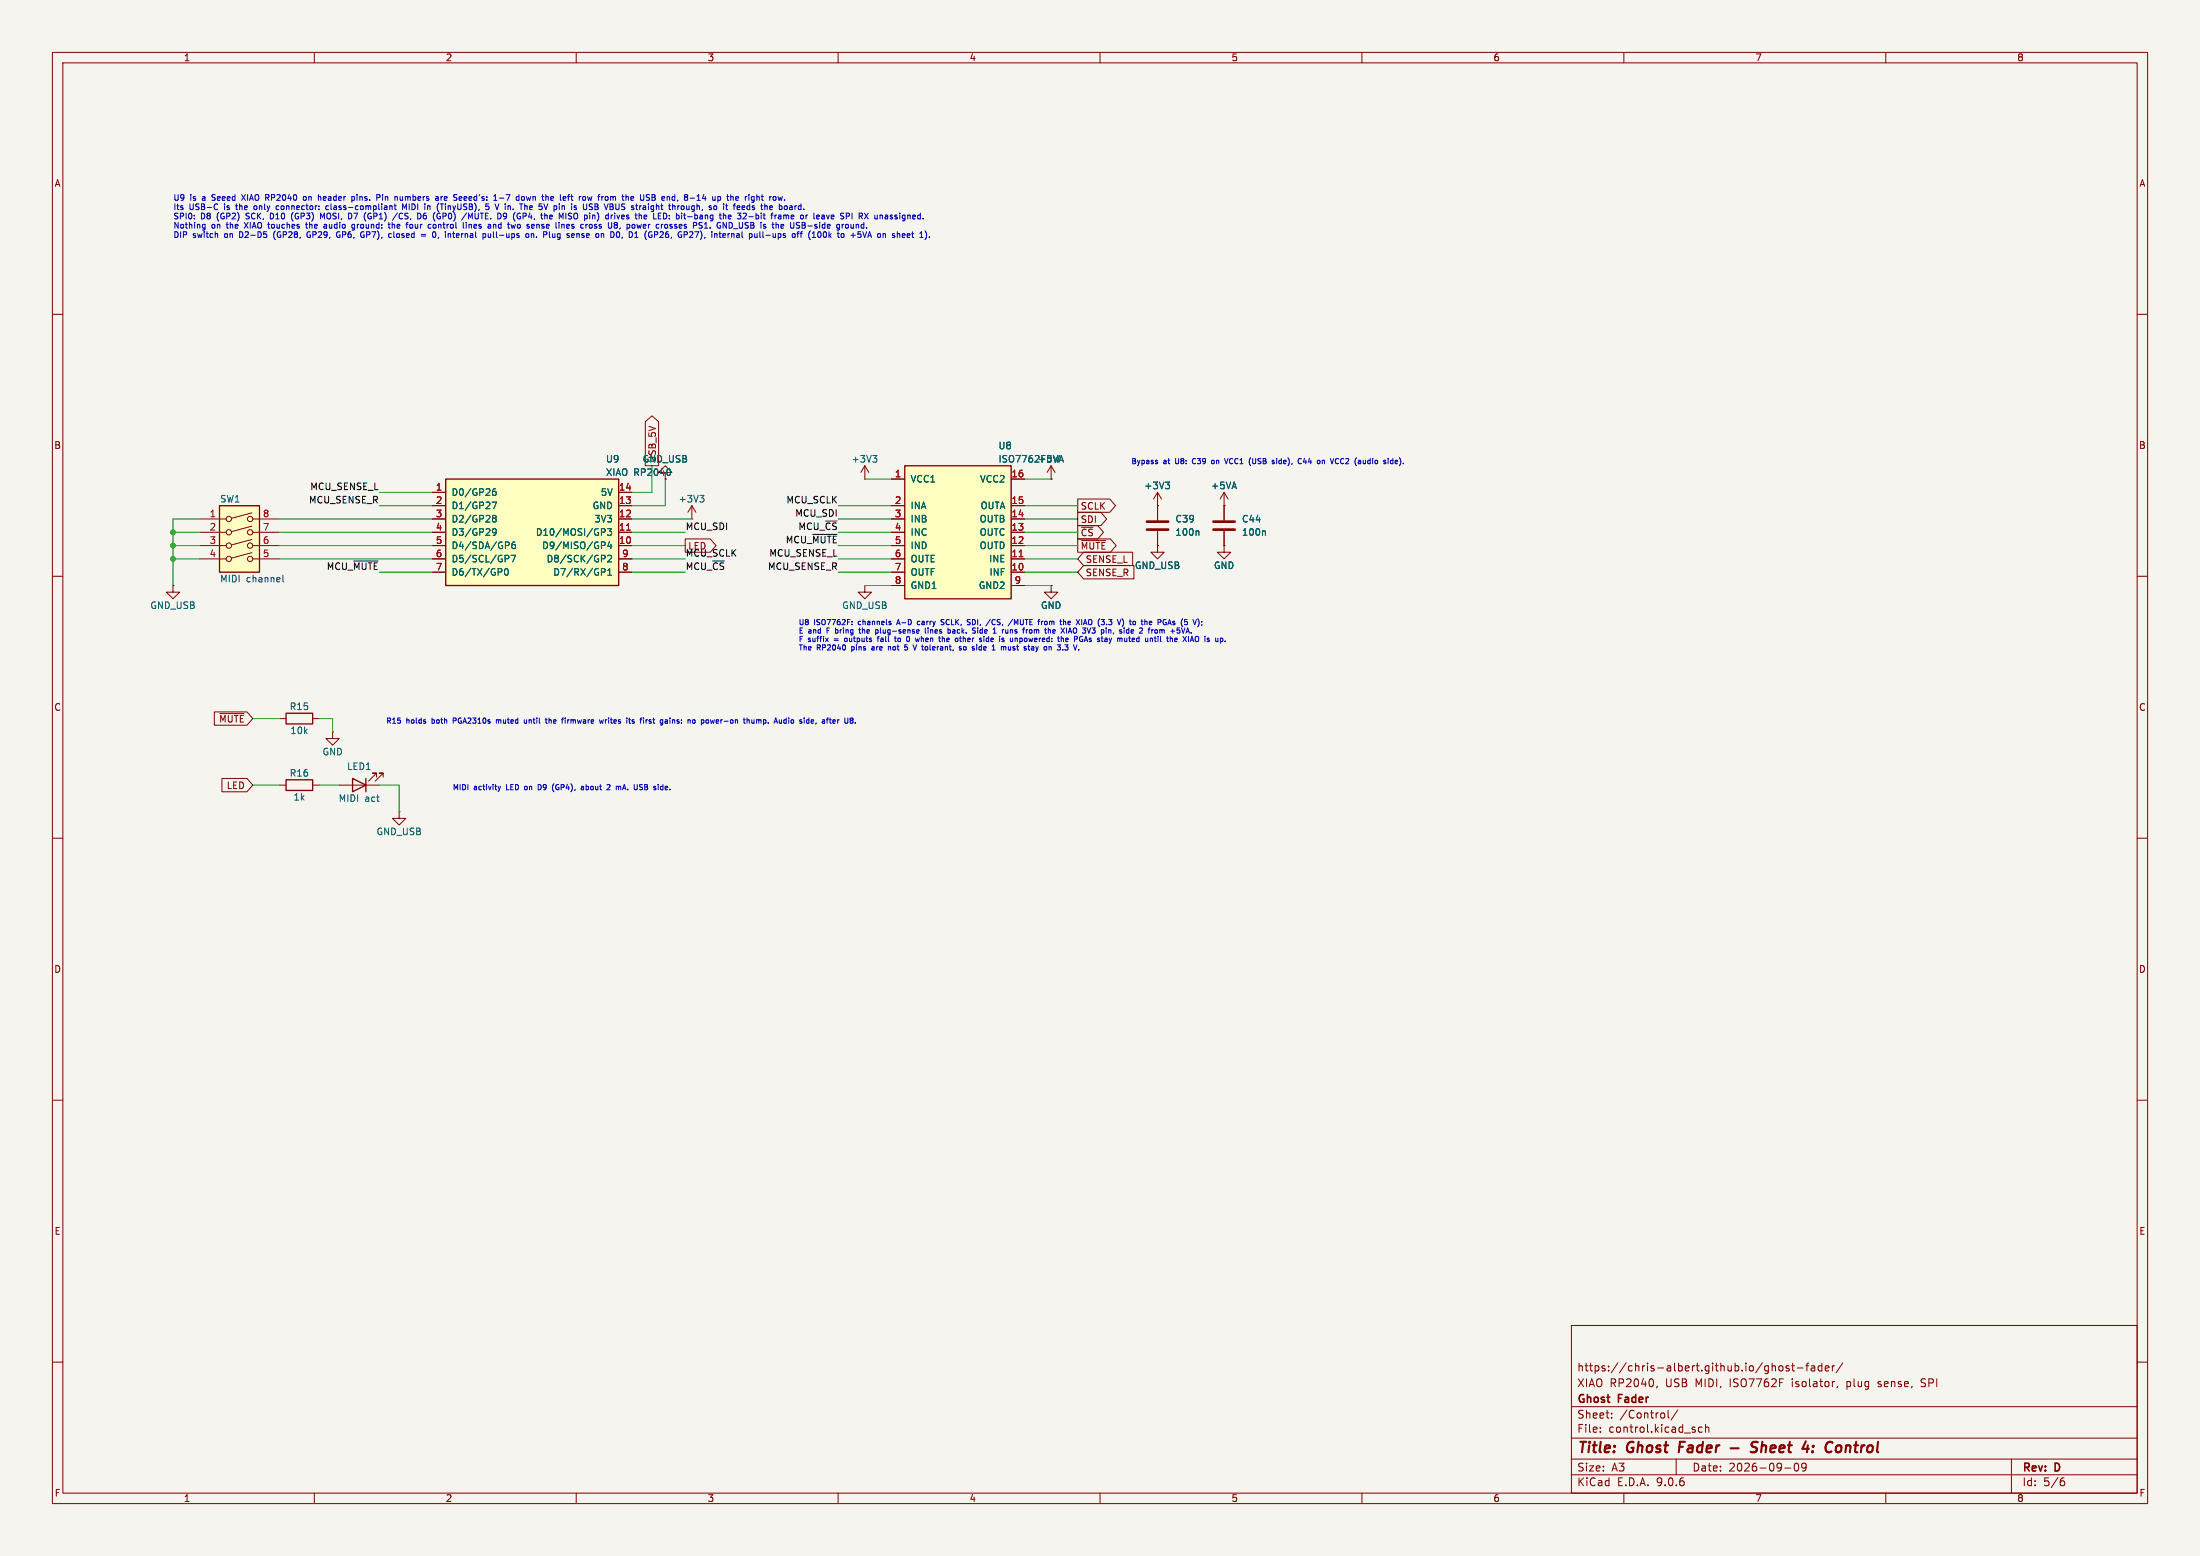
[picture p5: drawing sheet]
<svg xmlns="http://www.w3.org/2000/svg" width="420mm" height="297mm" viewBox="0 0 420 297" stroke-linecap="round" stroke-linejoin="round" font-family="sans-serif">
<path d="M0 0h420v297h-420z" fill="#f5f4ef" stroke="#f5f4ef" stroke-width=".19"/>
<g fill="none" stroke="#840000" stroke-width=".19">
<path d="M10 10h400v277h-400zM12 12h396v273h-396zM60 10v2M110 10v2M160 10v2M210 10v2M260 10v2M310 10v2M360 10v2M10 60h2M408 60h2M10 110h2"/>
<path d="M408 110h2M10 160h2M408 160h2M10 210h2M408 210h2M300 253h108v32h-108zM10 260h2M300 278.5h108M300 274.5h108M300 268.5h108M305.5 273.2v.2M305.5 272.5v.1"/>
<path d="M307.7 270.5v.2M307.7 269.8v.1M316.4 264.6l-.2 .3M318.4 269.2v1.3l.3 .2M320 278.5v3M320.3 269.1l-1.3 1.9M324.9 272.5l-.4-.1-.3 .3 .2 .6h.5M325.6 272.5l.2-.1 .4 .1v.9M325.6 271.9v1.5M338.5 260.7l.4 .1v.1v.8M339.7 260.8l.4-.1 .3 .3v.4l-.3 .3-.4-.1-.1-.2zM341.5 260.8l-.3-.1-.3 .2 .1 .2 .5 .2v.3h-.6"/>
<path d="M342 260.7h.6M342.2 260.2v1.3l.4 .2M342.7 279.4l.2-.1a.8 .8 0 0 1 .5 .7 .8 .8 0 0 1-.5 .8l-.2-.2-.2-.4zM343.1 261.1h1.1M344.7 260.7h.6M344.8 279.9l-.3 .3h-.3l-.3-.3 .2-.5 .4-.1 .2 .1a.99 .99 0 0 1-.3 1.4h-.3M345.3 260.2l-.4 .2v1.3M345.8 260.8h.6v.9M346.4 261l-.5 .1a.29 .29 0 0 0-.2 .3 .29 .29 0 0 0 .2 .3l.5-.1M347.8 260.8l-.4-.1-.3 .3 .1 .6h.6M347.8 260.2v1.5M348.4 261.2l.8-.2-.1-.2-.4-.1-.3 .2 .1 .7h.6"/>
<path d="M349.8 260.7v1M350.2 260.7l-.3 .1-.1 .2M350.8 264.6l-.1 .3M351.8 260.1l-1.3 1.9M358.5 264.6l.2 .1M358.6 263.8v.3M366.7 264.6l.6 .1M367 263.2l-.3 .3 .1 .3 .2 .1M384 278.5v6.5M408 260h2M60 285v2M110 285v2"/>
<path d="M160 285v2M210 285v2M260 285v2M300 281.5h108M310 285v2M340.7 280.2h1.2M360 285v2M393.6 282.7h.4l.2 .2-.1 .5-.5 .2M394 282.1l-.4 .1"/>
</g>
<path d="M320.7 275.2l-.2 2M330.4 276.4h1.5M335.6 275.3a.85 .85 0 0 0-1.1 .1 .45 .45 0 0 0 .2 .8l.6 .1a.51 .51 0 0 1 .1 .6 .51 .51 0 0 1-.4 .3l-.8-.1M346 277v.2M346.2 276l-.1 .2M350.7 276a.5 .5 0 0 1 .8 .3v.5a.62 .62 0 0 1-.7 .4" fill="none" stroke="#840000" stroke-width=".4"/>
<path d="M41.9 96.5h7.6v12.7h-7.6z" fill="#ffffc2"/>
<g fill="none" stroke="#840000" stroke-width=".19">
<path d="M38.1 99.1h5.1M48.1 97.9l-3.9 1M48.3 99.1h5M38.1 101.6h5.1M38.1 104.1h5.1M38.1 106.7h5.1M48.1 100.4l-3.9 1.1M48.1 103l-3.9 1M48.1 105.5l-3.9 1M48.3 101.6h5M48.3 104.1h5M48.3 106.7h5"/>
<circle cx="43.7" cy="99.1" r=".51"/>
<circle cx="47.8" cy="99.1" r=".51"/>
<circle cx="43.7" cy="101.6" r=".51"/>
<circle cx="43.7" cy="106.7" r=".51"/>
<circle cx="43.7" cy="104.1" r=".51"/>
<circle cx="47.8" cy="106.7" r=".51"/>
<circle cx="47.8" cy="101.6" r=".51"/>
<circle cx="47.8" cy="104.1" r=".51"/>
</g>
<path d="M41.9 96.5h7.6v12.7h-7.6z" fill="none" stroke="#840000" stroke-width=".25"/>
<path d="M54 109.8v1.1l.2 .2" fill="none" stroke="#006464" stroke-width=".19"/>
<path d="M85.1 91.4h33v20.4h-33z" fill="#ffffc2"/>
<path d="M85.1 91.4h33v20.4h-33z" fill="none" stroke="#840000" stroke-width=".25"/>
<g fill="none" stroke="#840000" stroke-width=".19">
<path d="M82.5 94h2.6M82.5 96.5h2.6M82.5 99.1h2.6M118.1 94h2.5M118.1 96.5h2.5M118.1 99.1h2.5M165.1 91.4h.1M165.1 88.9l-.8 1.3M165.1 88.9l.8 1.3M165.1 88.9v2.5M200.7 91.4h.1M200.7 88.9l-.8 1.3"/>
<path d="M200.7 88.9l.7 1.3M200.7 88.9v2.5M82.5 101.6h2.6M82.5 104.1h2.6M82.5 106.7h2.6M82.5 109.2h2.6M118.1 101.6h2.5M118.1 104.1h2.5M118.1 106.7h2.5M118.1 109.2h2.5"/>
</g>
<g fill="none" stroke="#006464" stroke-width=".19">
<path d="M93.9 95.8h.9l-.6 1.3M94.2 98.9l-.2-.2 .2-.3h.3l.2 .2-.2 .3M94.2 98.9l-.2 .3 .1 .3 .1 .1h.4l.1-.2v-.2l-.2-.3M94.2 98.9h.3M94.6 93.3l-.4 .1a.86 .86 0 0 0 0 1.2l.5-.2v-.4l-.2-.2h-.4l-.1 .2M127.9 89.6l.1 .4-.1 .6M166.6 86.9h.8l-.4 .5M167.2 87.4l.2 .3v.3l-.2 .2M94.7 101.5l-.2 .2h-.3l-.2-.2v-.3l.2-.3h.3l.2 .3a.84 .84 0 0 1-.3 1h-.3M95.7 108.6l.1 .2-.1 .3M96.4 106h.5l.3 .2-.2 .4-.6 .1M96.4 108.7l.2-.2a.68 .68 0 0 1 .4 .7 .68 .68 0 0 1-.4 .6l-.3-.5z"/>
<path d="M97 103.4l.2 .3v.3l-.2 .1M97.6 106h.8l-.5 1.3M98.3 103.4l-.4 .1a.86 .86 0 0 0 0 1.2l.5-.1v-.4l-.2-.3-.4 .1-.1 .2M114.8 100.9h.5l.2 .3-.1 .3-.6 .1M114.8 103.4h.5l.2 .3-.1 .4h-.6M114.8 106h.5l.2 .2-.1 .4-.6 .1M114.8 108.5h.5l.2 .3-.1 .3-.6 .1M116 100.9h.8l-.5 .5 .4 .1v.6l-.2 .1-.5-.1M116 106.1l.5-.1 .3 .4-.8 .9h.8M116 109.8h.8M116 108.9l.4-.4v1.3M116.3 103.4l-.3 .9h.8"/>
<path d="M116.6 103.9v.8"/>
</g>
<path d="M119.6 101.2h.7" fill="none" stroke="#a90000" stroke-width=".19"/>
<path d="M172.7 88.9h20.3v25.4h-20.3z" fill="#ffffc2"/>
<path d="M172.7 88.9h20.3v25.4h-20.3zM54.6 136.1h5.1v2.1h-5.1zM54.6 148.8h5.1v2.1h-5.1zM67.3 148.6l2.5 1.3-2.5 1.2zM69.8 148.6v2.5" fill="none" stroke="#840000" stroke-width=".25"/>
<g fill="none" stroke="#840000" stroke-width=".19">
<path d="M82.5 96.5h2.6M82.5 99.1h2.6M82.5 94h2.6M118.1 96.5h2.5M118.1 99.1h2.5M118.1 94h2.5M123.2 80.5l1.3-1.1 1.2 1.1v8.4h-2.5zM127 90.2h1.3l-1.3-1.3-1.3 1.3h1.3v1.2M132.1 99.1h.1M132.1 96.5l-.8 1.3M132.1 96.5l.7 1.3M132.1 96.5v2.6"/>
<path d="M170.2 91.4h2.5M170.2 96.5h2.5M170.2 99.1h2.5M193 91.4h2.6M193 96.5h2.6M193 99.1h2.6M200.7 91.4h.1M205.7 97.8h4.5l1.1 1.3-1.1 1.2h-4.5zM205.7 95.2h6.2l1.1 1.3-1.1 1.3h-6.2zM221 96.5h.1M221 94l-.8 1.3M221 94l.7 1.3"/>
<path d="M221 94v5.3M233.7 96.5h.1M233.7 94v5.3M233.7 94l-.8 1.3M233.7 94l.7 1.3M33 111.8v1.2h1.3l-1.3 1.3-1.3-1.3h1.3M33 111.8h.1M82.5 101.6h2.6M82.5 104.1h2.6M82.5 106.7h2.6M82.5 109.2h2.6M118.1 101.6h2.5"/>
<path d="M118.1 104.1h2.5M118.1 106.7h2.5M118.1 109.2h2.5M130.8 102.9h4.8l1.1 1.2-1.1 1.3h-4.8zM165.1 111.8v1.2h1.3l-1.3 1.3-1.3-1.3h1.3M165.1 111.8h.1M170.2 101.6h2.5M170.2 104.1h2.5M170.2 106.7h2.5M170.2 109.2h2.5M170.2 111.8h2.5M193 101.6h2.6"/>
<path d="M193 104.1h2.6M193 106.7h2.6M193 109.2h2.6M193 111.8h2.6M200.7 111.8v1.2h1.2l-1.2 1.3-1.3-1.3h1.3M200.7 111.8h.1M205.7 100.3h3.9l1.1 1.3-1.1 1.3h-3.9zM205.7 102.9h6.3l1.1 1.2-1.1 1.3h-6.3zM206.4 103.2h4.7M206.9 107.9h9.6v2.6h-9.6l-1.2-1.3zM206.9 105.4h9.3v2.6h-9.3l-1.2-1.3zM221 104.1v1.3h1.2l-1.2 1.3-1.3-1.3h1.3"/>
<path d="M221 104.1h.1M221 101.3v2.8M233.7 104.1v1.3h1.2l-1.2 1.3-1.3-1.3h1.3M233.7 104.1h.1M233.7 101.3v2.8M40.9 135.9h6.2l1.2 1.3-1.2 1.2h-6.2zM42 136.2h4.6M53.3 137.2h1.3M59.7 137.2h1.3M63.5 139.7v1.3h1.3l-1.3 1.2-1.3-1.2h1.3M63.5 139.7h.1M42.4 148.6h4.7l1.2 1.3-1.2 1.2h-4.7z"/>
<path d="M53.3 149.9h1.3M59.7 149.9h1.3M64.8 149.9h7.6M71.9 148.3v-.7h-.8h.8l-1.5 1.5M73.2 148.3v-.7h-.8h.8l-1.6 1.5M76.2 154.9v1.3h1.3l-1.3 1.3-1.3-1.3h1.3M76.2 154.9h.1"/>
</g>
<path d="M119.6 101.2h.7M194.6 106.3h.7" fill="none" stroke="#a90000" stroke-width=".19"/>
<g fill="none" stroke="#006464" stroke-width=".19">
<path d="M93.9 95.8h.9l-.6 1.3M94.2 98.9l-.2-.2 .2-.3h.3l.2 .2-.2 .3M94.2 98.9l-.2 .3 .1 .3 .1 .1h.4l.1-.2v-.2l-.2-.3M94.2 98.9h.3M94.6 93.3l-.4 .1a.86 .86 0 0 0 0 1.2l.5-.2v-.4l-.2-.2h-.4l-.1 .2M127.9 89.6l.1 .4-.1 .6M133.6 94.6h.8l-.4 .4M134.1 95l.3 .3v.3l-.3 .2M222.5 92h.8l-.4 .5M223 92.5l.3 .2v.3l-.3 .3M94.7 101.5l-.2 .2h-.3l-.2-.2v-.3l.2-.3h.3l.2 .3a.84 .84 0 0 1-.3 1h-.3M95.7 108.6l.1 .2-.1 .3"/>
<path d="M96.4 106h.5l.3 .2-.2 .4-.6 .1M96.4 108.7l.2-.2a.68 .68 0 0 1 .4 .7 .68 .68 0 0 1-.4 .6l-.3-.5zM97 103.4l.2 .3v.3l-.2 .1M97.6 106h.8l-.5 1.3M98.3 103.4l-.4 .1a.86 .86 0 0 0 0 1.2l.5-.1v-.4l-.2-.3-.4 .1-.1 .2M114.8 100.9h.5l.2 .3-.1 .3-.6 .1M114.8 103.4h.5l.2 .3-.1 .4h-.6M114.8 106h.5l.2 .2-.1 .4-.6 .1M114.8 108.5h.5l.2 .3-.1 .3-.6 .1M116 100.9h.8l-.5 .5 .4 .1v.6l-.2 .1-.5-.1M116 106.1l.5-.1 .3 .4-.8 .9h.8M116 109.8h.8"/>
<path d="M116 108.9l.4-.4v1.3M116.3 103.4l-.3 .9h.8M116.6 103.9v.8M228.7 101.3l.2 .2v.7M241.4 101.3l.2 .2v.7"/>
</g>
<path d="M218.9 99.6h4.1M231.6 99.6h4.1M218.9 101.1h4.1M231.6 101.1h4.1" fill="none" stroke="#840000" stroke-width=".51"/>
<path d="M67.5 107.1h4.7M155.1 102h4.7" fill="none" stroke="#0f0f0f" stroke-width=".19"/>
<g fill="none" stroke="#009600" stroke-width=".19">
<path d="M38.1 99.1h-5.1v12.7M53.3 99.1h29.2M72.4 96.5h10.1M72.4 94h10.1M120.6 99.1h11.5M124.5 88.9v5.1h-3.9M127 91.4v5.1h-6.4M160 99.1h10.2M160 96.5h10.2M165.1 91.4h5.1M195.6 99.1h10.1M195.6 96.5h10.1"/>
<path d="M195.6 91.4h5.1M33 104.1h5.1M33 106.7h5.1M33 101.6h5.1M53.3 104.1h29.2M53.3 106.7h29.2M53.3 101.6h29.2M72.4 109.2h10.1M120.6 104.1h10.2M120.6 106.7h10.2M120.6 109.2h10.2M120.6 101.6h10.2"/>
<path d="M160 104.1h10.2M160 106.7h10.2M160 109.2h10.2M160 101.6h10.2M165.1 111.8h5.1M195.6 104.1h10.1M195.6 106.7h10.1M195.6 109.2h10.1M195.6 111.8h5.1M195.6 101.6h10.1M48.3 137.2h5M61 137.2h2.5v2.5"/>
<path d="M48.3 149.9h5M61 149.9h3.8M72.4 149.9h3.8v5"/>
</g>
<g fill="none" stroke="#0000c2" stroke-width=".19">
<path d="M41.3 38.9l.3 .1M41.6 39.9l-.3 .1M46.1 37.1l.7 1.1M46.8 37.1l-.7 1.1M48.7 39.3l-.2 .2v.3l.2 .2M50.7 37.1l.5 .1M51 37.7l.3 .5M51.2 37.7h-.5M53.1 39.3l-.4 .2 .1 .4 .3 .1M58 37.6l.3-.1 .2 .2v.3l-.2 .2-.4-.2zM61.1 37.5l.1 .2v.5M62.7 39.3h-.3l-.2 .2 .1 .5h.4"/>
<path d="M67.3 37.5l.4 .2-.1 .4-.3 .1M68.2 37.1v.1M68.2 37.5v.7M71.9 37.1h.5l.2 .3-.1 .3h-.6M73 37.1v.1M73 37.5v.7M74.4 39.4l.4-.1 .1 .7M74.4 39.3v.7M75.2 39.3h.5M75.4 38.9v1l.3 .1M76.4 37.5v.7l.5-.1M76.9 37.5v.7"/>
<path d="M81.8 39.3l.3 .1v.6M84 38.9h.7M84.2 37.5v.7M84.3 38.9v1.1M84.5 37.5l-.3 .2M85 37.5l-.2 .2v.4l.2 .1M85.3 37.8l-.5 .1M88.1 37.6l.1 .2-.6 .1M88.7 37.5l-.1 .2v.4l.1 .1M89.1 37.8l-.5 .1M92.9 39.3h.2l.3 .2-.1 .4-.4 .1M95.3 37.8h.9"/>
<path d="M96.4 38.9v.1M96.6 37.1h.7M99.6 37.6l.3-.1 .2 .2-.1 .5h-.4M100.5 37.5l.2 .7 .2-.5 .2 .5M101.6 39.3h-.3l-.2 .1 .1 .6h.4M101.6 39.5l-.5 .1M105.6 37.6l.1 .2-.6 .1M109 37.5h.4M109.3 38.2h.1M112 38.9v1l-.2 .1-.4-.1M113 37.5l-.2 .7M114.1 39.5l.1 .1-.1 .4"/>
<path d="M114.1 39v.3M117.2 37.5l.3 .2v.5M118.7 40h.4M118.7 39.2l.4 .3M118.9 38.9l-.2 .2M122.3 37.1v.9l.4 .2M130.2 39.3l.4 .2-.1 .4-.3 .1M131.1 39.3v.7l.4-.1M131.5 39.3v.7M134.1 37.9h.7M134.6 37.5v.7M138.1 38.9v.1"/>
<path d="M138.5 39.3h.4M138.7 38.9v1l.2 .1M138.7 37.5h.4M139 38.2h.1M139.5 37.6h.4l.1 .6M139.5 37.1v1.1M140.8 37.5l-.4 .2 .1 .5h.3M141 37.8l-.6 .1M142.1 39.3l.1 .2-.5 .1M143.9 37.5l-.5 .2 .1 .4 .4 .1M146.9 37.5v.7M147.3 37.5l-.4 .2"/>
<path d="M150.2 39.3h-.3l-.2 .2 .1 .5h.4M153.4 39.9v.1M38.7 43.5h.4M38.7 42.9h.4M39.1 42.8l-.1 1.1M41.5 44.6l.1 .7M51.1 42.8h.4M51.2 42.5v.9l.2 .2M51.6 40.7v1.1h.3M52.4 44.3l-.2 .5 .2 .7M55.9 40.6a1.29 1.29 0 0 0 0 1.6M58.3 42.8h.4"/>
<path d="M58.5 42.5v.9l.2 .2M58.9 44.2a.57 .57 0 0 0-.3 .6 .57 .57 0 0 0 .4 .5M61.9 43.5h.4M61.9 42.9h.4v.7M61.9 40.7l-.3 .8-.4-.8v1.1M62.3 43.1l-.4 .1M64.6 44.2a.53 .53 0 0 0-.4 .7 .53 .53 0 0 0 .7 .3M64.7 44.9h.2M64.8 44.2l.1 .1M67.1 40.9l.1 .4-.2 .4M67.2 43.3l.2 .3 .3-.1M67.7 42.8l-.1 1"/>
<path d="M67.7 42.9l-.3-.1-.2 .2M69.3 44.9h.2v.3l-.3 .1M70.3 41.5l.4 .3M74.1 42.8h.4M74.2 42.5v.9l.3 .2M74.4 44.6h.3M74.7 45.3h-.3M74.9 42.5v1.1M75.2 44.2v1l.1 .1M75.3 42.9h-.4M75.9 40.6l-1 1.4M76.4 40.7l-.2 .5 .2 .5"/>
<path d="M76.9 40v-1.1l.3 .8 .4-.8v1.1M78.3 42.9l.3-.1 .2 .2-.1 .5h-.4M80.2 40.7l.2 .5-.2 .5M80.4 44.8h.9M80.4 45.1h.9M81.1 40.7l-.3 .2v.7l.2 .2 .4-.1M81.4 41.2l-.4-.1-.2 .2M82.6 44.4l.2-.2 .3 .2M82.8 42.9l.2-.1 .2 .2v.3l-.2 .3-.3-.3zM83.7 45.3l-.1 .2M86.4 44.6h.4M86.5 44.2v1l.3 .1"/>
<path d="M89 42.8v.8M89.4 40.7l.4 .8 .4-.8v1.1M89.5 42.9h.5v.7M89.5 42.8v.8M93.2 44.6l.1 .7 .4-.1M93.7 44.6v.7M94.2 44.2v1.1M94.2 42.9h.4l.1 .7M95.2 42.9l-.1 .1 .1 .5M96.3 40.7l.4 .1v.5l-.2 .4-.3 .1M96.7 41.2l-.4 .2M99.3 42.9l-.3-.1-.2 .2 .1 .5h.4"/>
<path d="M100.3 40.7l.2 .2-.1 .3-.5 .1M100.5 44.6h.2l.3 .2-.2 .5h-.3M101.4 44.7l.4-.1 .1 .7M101.4 44.6v.7M102.4 45.2v.1M102.5 42.9h.4v.7M105.3 41.1l.2 .2-.6 .1M105.4 41.7l-.1 .1M105.9 45.2l-.3 .1M105.9 44.6v.7M108.2 43.2l.5-.1v-.2l-.4-.1-.1 .2v.5h.5M109.6 40.8l-.1 .6 .3 .4"/>
<path d="M110.2 44.6h.3l.1 .7M112.9 42.9l.2 .1-.2 .5M113.5 43.5h.4M113.9 42.9l-.3-.1-.1 .2v.1l.4 .1M116.6 44.2v1.1h.3M118.3 41.1l-.3 .7M119.1 41.1h-.3l-.1 .1v.5h.4M119.2 41.3l-.5 .1M123.2 44.4a1.28 1.28 0 0 0 .2 1.3M123.3 42.9l-.3-.1-.2 .2v.5h.5M123.3 43.1l-.5 .1M124.8 40.7v1.1h.5"/>
<path d="M126.6 44.5l-.7 .8h.7M128.3 43.2v.3M128.8 43.5l.3 .1M129.1 42.8l-.3 .2v.1l.3 .1M133 41.1l.2 .2v.3l-.2 .2M133.4 44.2l-.5 1.1M135.6 43.5v.1M139.3 44.6h-.2M139.7 44.6v.7M140 43.7h.9M140.1 44.6l-.4 .1M141.4 40.7l-.3 .4 .3 .1v.5l-.2 .1-.4-.1"/>
<path d="M145.3 40.7v.1M145.3 41.1v.7M146.2 44.9h.8M149.2 42.8l.4 .1v.2l-.5 .1M149.6 43.5l-.4 .1M150.2 41.1l.4 .1v.6M151 41.4l.6-.1-.1-.2h-.3l-.2 .1 .1 .5h.4M152 43.5l.2 .1M152.1 42.5l-.1 .2 .1 .2M154.6 44.1a1.27 1.27 0 0 0 .1 1.6M155.1 45.3h.6M155.1 44.5l.3-.3v1.1"/>
<path d="M155.5 43.5l.3 .1M155.8 42.8l-.3 .2 .1 .1 .2 .1M157 41.1l.4 .1v.6M157.4 41.7l-.4 .1M157.4 41.3l-.4 .1M157.8 41.1l.2 .7M158.4 44.9l.3 .4M158.7 44.6l-.4 .4M160.5 41.7l.4 .1M160.9 40.7h-.2l-.2 .2 .1 .3 .3 .1M163.4 42.9h.5v.7M163.4 42.8v.8"/>
<path d="M163.8 44.2h.5M163.9 44.6h.3l.2 .3-.1 .4h-.4M164.7 44.2l.4 1.1M164.9 42.9l-.3-.1-.2 .2 .1 .5h.4M165 40.7l.7 1.1M165.7 40.7l-.7 1.1M167.9 44.6l-.4 .2 .1 .4 .3 .1M169.4 41.1l.1 .7M169.5 41.7l-.1 .1M169.5 41.3l-.1 .1M172.4 44.6h.3l.1 .3-.6 .1M172.7 45.3h-.3"/>
<path d="M175.6 45.3h.6M175.7 44.5l.2-.3v1.1M220.9 88.2l.1 .1-.1 .2M220.9 87.9h.1M227.7 87.7v.7M231.6 87.9l-.3 .1v.4l.3 .1M233.8 87.5l.3 1 .3-1M239.1 87.5v.8l.2 .2M243.7 87.5v.1M243.7 87.9v.6M248 87.6h.4M248.4 88.4l-.4 .1"/>
<path d="M249 87.5l-.2 .7h.6M252.6 87.9l.3 .1v.5M255.3 87.5l.2 .1M255.5 88.4l-.2 .1M260.7 88.4l-.3 .1M260.7 87.9v.6M265.4 88.3l.2 .2h.3M265.9 87.9h-.3l-.2 .1M265.9 87.5v1M266.7 87.9l-.4 .1 .1 .5h.3M266.8 88.1l-.5 .1M159.5 119.9v1"/>
<path d="M162.6 119.2h.1M162.6 118.6v.1M164.1 119.9v.8l.2 .2M170 118.9l.1 .2-.1 .1M170 118.6h.1M171.3 119h.4M171.5 118.2l-.3 1M175.5 118.6l-.4 .2 .1 .4h.3M176.6 119.9v.8l.2 .2M180.2 118.3h-.5a.42 .42 0 0 0 .5 .6l-.1 .3h-.5M184.8 118.2l.4 .1M185 118.8l.2 .2-.2 .2"/>
<path d="M189.1 118.2l-.9 1.3M193.3 118.2l-.8 1.3M194 119l-.4-.8v1M199.1 118.6h-.2M199.8 118.6h-.2l-.2 .2 .1 .4h.3M203.4 118.6l.1 .6M204.3 118.6h-.3l-.1 .1v.5h.4M204.4 118.8l-.5 .1M205.1 119.9l-.2 .1v.5l.1 .3 .3 .1M206.8 119.2l.4-1 .3 1M206.9 119h.5M211.6 118.2h.7l-.4 .4h.2"/>
<path d="M211.8 119.2h.3M215.6 118.6h.4M215.7 118.2v.9l.3 .1M224.3 118.6h-.3l-.1 .1v.2l.4 .1v.2h-.4M226.7 119.9l.4 1M228.9 118.5v.7M86.5 137.6h.4M86.9 137h-.4v1M94.8 137.4v.6M95.1 137.4l-.3 .1M100.1 137.4v.6h.4M100.5 137.4v.6"/>
<path d="M104.1 137.4h.4M104.2 137v.9l.3 .1M104.8 137v1M105.1 137.4l-.3 .1M107.9 137v.1M107.9 137.4v.6M114.4 137.4l.2 .6 .2-.4 .2 .4 .2-.6M115.6 137.4v.6M115.9 137.4l-.3 .2M120 137.4h.4M120.3 138h.1M121 137.4h-.2l-.1 .1v.2l.3 .1v.2h-.3"/>
<path d="M123.6 137.4h-.2M123.9 138h.3M124.2 137.4l-.3 .1 .3 .2M127.1 137.4h.3v.6M127.4 138h-.3M127.4 137.6l-.3 .1M127.9 137v.1M127.9 137.4v.6M132.7 137.5v.5M136.4 137.4l-.2 .6-.2-.4M143.5 137.4l.1 .6h.4M144 137.4v.6"/>
<path d="M144.4 137.5l.3-.1 .2 .1M144.4 137.4v.6M149.8 137.4h.3M150.1 138h-.3M150.1 137v1M150.6 137v.1M150.6 137.4v.6M155.8 138l-.1 .2M157.6 121.8l.5 .7M158.1 121.8l-.5 .7M159.5 120.8l.1 .1M159.6 120.2h-.1"/>
<path d="M159.9 137.4v.6M160.2 137.4l-.3 .2M161.3 121.9v.5M163.9 120.2h.4M166.5 123.7v.3M167.2 120.2h.3l.1 .2-.1 .4h-.3M167.2 120.2v1M167.5 121.8h.3M167.7 121.5l-.1 .1v.9M169.6 123.4v.7M170 123.5h-.4M170.7 121.8h.4"/>
<path d="M170.9 121.5v.8l.2 .2M172.7 123.1v.5l.4-.1 .2 .2M173.3 123.9l-.2 .2-.4-.1M173.6 121.7v.4l-.2 .4M175 123.1l-.4 1M175.3 120.2l.2 .2-.5 .1M175.4 120.8l-.1 .1M177.2 120.2v.7M179.9 121.9h.4v.6M181.1 120.2l.4 .2-.1 .4-.3 .1M182.2 120.2h-.3M182.2 120.5l-.4 .1 .1 .2 .3 .1"/>
<path d="M183.2 121.8h.3M183.4 122.4l.1 .1M183.5 123.5l-.2-.1-.2 .2 .1 .1 .3 .1v.2h-.4M183.9 121.5v1M184 121.8l-.1 .1M184.5 123.6l-.2-.2-.4 .2 .1 .4 .3 .1 .2-.2M186.1 120.4v.4M186.6 120.2v.7M187.3 123.4l-.4 .2v.4l.4 .1M188.7 121.9l-.2-.1-.2 .2 .1 .4h.3M188.7 121.5v1M191.2 123.4v.7"/>
<path d="M191.5 123.4l-.3 .1M192.9 121.8v.5l.1 .2M192.9 120.2v.7M192.9 124l-.3 .1M192.9 123.4v.7M193.3 120.2l-.4 .1M194.7 121.9l.3-.1 .2 .2-.1 .4h-.4M196.7 120.2l.3 .2v.4l-.3 .1M197 123.4l.3 .1 .1 .6M197.4 124l-.4 .1M197.4 123.7h-.4M197.7 123.4l.3 .7"/>
<path d="M197.9 124.3l-.2 .1M201 120.2h.3l.2 .2-.5 .1M201 120.8h.4M201.8 124l.2 .1M203.5 122.1l.4-.1v-.1l-.3-.1-.1 .1v.5h.4M207.1 122.2h.4M207.3 121.5l.3 1M207.9 122.4l.1 .1M208.1 121.8l-.2 .1 .2 .2M216.1 122.1l.5-.1-.1-.1-.2-.1-.2 .1 .1 .5h.3M216.4 120.2v.2l-.5 .1M220.5 120.2h.3l.2 .2-.1 .4h-.4"/>
<path d="M221.5 121.5v.8l.2 .2M225.8 121.5l.7 1M226.5 121.5l-.7 1M226.5 120.6h.5M227.4 120.8v.1M230 121.5v.1M95.1 150.1l.2 .6M95.3 150.7l-.1 .3M95.6 150.1l-.3 .6M100.2 150.2v.5M103.1 149.8l-.4-.1v1h.4M105.6 150.9l.1 .2"/>
<path d="M105.7 149.6l-.1 .2M111 150.1h.4v.6M111.4 150.3l-.5 .2 .2 .2h.3M116 149.7l.4 .1 .1 .2-.7 .7h.7M118.9 150.5h.5M119.2 149.7l-.4 1M122.2 150.2l.4 .1 .1 .3-.2 .1h-.4M122.2 149.8h.5M126.3 150.1h.3M126.6 150.7h-.3M126.6 149.7v1"/>
</g>
<g fill="#009600" stroke="#009600" stroke-width=".19">
<circle cx="33" cy="101.6" r=".46"/>
<circle cx="33" cy="104.1" r=".46"/>
<circle cx="33" cy="106.7" r=".46"/>
</g>
<g font-size="2.8" fill="#840000">
<text x="301" y="277.9">Title:</text>
<text x="310.6" y="277.9">Ghost</text>
<text x="321.4" y="277.9">Fader</text>
<text x="336.8" y="277.9">Sheet</text>
<text x="347.4" y="277.9">4:</text>
<text x="352.6" y="277.9">Control</text>
</g>
<g font-size="2.1" fill="#840000">
<text x="301" y="262">https://chris-albert.github.io/ghost-fader/</text>
<text x="301" y="268.2">Ghost</text>
<text x="301" y="265">XIAO RP2040,</text>
<text x="309" y="268.2">Fader</text>
<text x="318" y="265">USB</text>
<text x="323.8" y="265">MIDI,</text>
<text x="330.5" y="265">ISO7762F</text>
<text x="342.5" y="265">isolator,</text>
<text x="353.1" y="265">plug</text>
<text x="359.2" y="265">sense,</text>
<text x="367.6" y="265">SPI</text>
<text x="301" y="273.7">File:</text>
<text x="301" y="271">Sheet:</text>
<text x="307.1" y="273.7">control.kicad_sch</text>
<text x="309.2" y="271">/Control/</text>
<text x="301" y="281.1">Size:</text>
<text x="307.6" y="281.1">A3</text>
<text x="323" y="281.1">Date:</text>
<text x="330" y="281.1">2026-09-09</text>
<text x="386" y="281.3">Rev:</text>
<text x="392.4" y="281.3">D</text>
<text x="301" y="283.9">KiCad</text>
<text x="308.7" y="283.9">E.D.A.</text>
<text x="316.3" y="283.9">9.0.6</text>
<text x="386" y="283.9">Id:</text>
<text x="390.1" y="283.9">5/6</text>
</g>
<g font-size="1.8" fill="#840000">
<text x="35" y="11.9">1</text>
<text x="85" y="11.9">2</text>
<text x="135" y="11.9">3</text>
<text x="185" y="11.9">4</text>
<text x="235" y="11.9">5</text>
<text x="285" y="11.9">6</text>
<text x="335" y="11.9">7</text>
<text x="385" y="11.9">8</text>
<text x="10.3" y="35.9">A</text>
<text x="408.3" y="35.9">A</text>
<text x="10.3" y="85.9">B</text>
<text x="408.2" y="85.9">B</text>
<text x="115.6" y="91">XIAO RP2040</text>
<text x="206.2" y="100">SDI</text>
<text x="206.2" y="97.5">SCLK</text>
<text x="206.2" y="102.6">~{CS}</text>
<text x="206.2" y="105.1">~{MUTE}</text>
<text x="207.2" y="107.6">SENSE_L</text>
<text x="207.2" y="110.2">SENSE_R</text>
<text x="10.3" y="135.9">C</text>
<text x="408.2" y="135.9">C</text>
<text x="41.7" y="138.1">~{MUTE}</text>
<text x="43.2" y="150.8">LED</text>
<text x="10.3" y="185.9">D</text>
<text x="408.2" y="185.9">D</text>
<text x="10.3" y="235.9">E</text>
<text x="408.3" y="235.9">E</text>
<text x="10.3" y="285.9">F</text>
<text x="35" y="286.9">1</text>
<text x="85" y="286.9">2</text>
<text x="135" y="286.9">3</text>
<text x="185" y="286.9">4</text>
<text x="235" y="286.9">5</text>
<text x="285" y="286.9">6</text>
<text x="335" y="286.9">7</text>
<text x="385" y="286.9">8</text>
<text x="408.3" y="285.9">F</text>
</g>
<g font-size="1.8" fill="#006464">
<text x="115.6" y="88.5">U9</text>
<text x="122.6" y="88.5">GND_USB</text>
<text x="125.4" y="88.4" transform="rotate(-90 125.4 88.4)">USB_5V</text>
<text x="162.5" y="88.5">+3V3</text>
<text x="190.5" y="86">U8</text>
<text x="190.5" y="88.5">ISO7762FDW</text>
<text x="198.1" y="88.5">+5VA</text>
<text x="86.1" y="94.8">D0/GP26</text>
<text x="114.6" y="94.8">5V</text>
<text x="173.7" y="92.3">VCC1</text>
<text x="187" y="92.3">VCC2</text>
<text x="218.3" y="93.6">+3V3</text>
<text x="231.1" y="93.6">+5VA</text>
<text x="41.9" y="96.1">SW1</text>
<text x="86.1" y="97.4">D1/GP27</text>
<text x="86.1" y="99.9">D2/GP28</text>
<text x="113" y="97.4">GND</text>
<text x="113.4" y="99.9">3V3</text>
<text x="129.4" y="96.1">+3V3</text>
<text x="173.7" y="97.4">INA</text>
<text x="173.7" y="99.9">INB</text>
<text x="186.9" y="99.9">OUTB</text>
<text x="187.1" y="97.4">OUTA</text>
<text x="224.3" y="99.9">C39</text>
<text x="237" y="99.9">C44</text>
<text x="86.1" y="102.5">D3/GP29</text>
<text x="86.1" y="105">D4/SDA/GP6</text>
<text x="86.1" y="107.5">D5/SCL/GP7</text>
<text x="102.2" y="102.5">D10/MOSI/GP3</text>
<text x="103.4" y="105">D9/MISO/GP4</text>
<text x="104.3" y="107.5">D8/SCK/GP2</text>
<text x="173.7" y="102.5">INC</text>
<text x="173.7" y="105">IND</text>
<text x="173.7" y="107.5">OUTE</text>
<text x="186.9" y="102.5">OUTC</text>
<text x="186.9" y="105">OUTD</text>
<text x="188.7" y="107.5">INE</text>
<text x="224.3" y="102.5">100n</text>
<text x="237" y="102.5">100n</text>
<text x="41.9" y="111.4">MIDI</text>
<text x="47" y="111.4">channel</text>
<text x="86.1" y="110.1">D6/TX/GP0</text>
<text x="105.5" y="110.1">D7/RX/GP1</text>
<text x="173.7" y="110.1">OUTF</text>
<text x="173.7" y="112.6">GND1</text>
<text x="186.7" y="112.6">GND2</text>
<text x="188.8" y="110.1">INF</text>
<text x="216.6" y="108.8">GND_USB</text>
<text x="231.6" y="108.8">GND</text>
<text x="28.6" y="116.4">GND_USB</text>
<text x="160.7" y="116.4">GND_USB</text>
<text x="198.6" y="116.4">GND</text>
<text x="55.2" y="135.7">R15</text>
<text x="55.3" y="140.3">10k</text>
<text x="55.2" y="148.4">R16</text>
<text x="61.5" y="144.4">GND</text>
<text x="66.2" y="147.2">LED1</text>
<text x="55.9" y="153">1k</text>
<text x="64.5" y="153.3">MIDI</text>
<text x="69.6" y="153.3">act</text>
<text x="71.8" y="159.6">GND_USB</text>
</g>
<g font-size="1.8" fill="#0f0f0f">
<text x="59.1" y="93.6">MCU_SENSE_L</text>
<text x="58.9" y="96.2">MCU_SENSE_R</text>
<text x="130.8" y="101.3">MCU_SDI</text>
<text x="150" y="96.2">MCU_SCLK</text>
<text x="151.7" y="98.7">MCU_SDI</text>
<text x="152.3" y="101.3">MCU_~{CS}</text>
<text x="130.8" y="106.3">MCU_SCLK</text>
<text x="131.3" y="105.1">LED</text>
<text x="146.8" y="106.3">MCU_SENSE_L</text>
<text x="149.9" y="103.8">MCU_~{MUTE}</text>
<text x="62.3" y="108.9">MCU_~{MUTE}</text>
<text x="130.8" y="108.9">MCU_~{CS}</text>
<text x="146.5" y="108.9">MCU_SENSE_R</text>
</g>
<g font-size="1.8" fill="#a90000">
<text x="83.1" y="93.7">1</text>
<text x="118.1" y="93.7">14</text>
<text x="170.7" y="91.2">1</text>
<text x="193" y="91.2">16</text>
<text x="39.9" y="98.8">1</text>
<text x="39.9" y="101.3">2</text>
<text x="50.1" y="98.8">8</text>
<text x="50.1" y="101.3">7</text>
<text x="83.1" y="96.3">2</text>
<text x="83.1" y="98.8">3</text>
<text x="83.1" y="101.3">4</text>
<text x="118.1" y="96.3">13</text>
<text x="118.1" y="98.8">12</text>
<text x="118.1" y="101.3">11</text>
<text x="170.7" y="96.3">2</text>
<text x="170.7" y="98.8">3</text>
<text x="170.7" y="101.3">4</text>
<text x="193" y="96.3">15</text>
<text x="193" y="98.8">14</text>
<text x="193" y="101.3">13</text>
<text x="39.9" y="103.9">3</text>
<text x="39.9" y="106.4">4</text>
<text x="50.1" y="103.9">6</text>
<text x="50.1" y="106.4">5</text>
<text x="83.1" y="103.9">5</text>
<text x="83.1" y="106.4">6</text>
<text x="118.1" y="103.9">10</text>
<text x="118.7" y="106.4">9</text>
<text x="170.7" y="103.9">5</text>
<text x="170.7" y="106.4">6</text>
<text x="193" y="103.9">12</text>
<text x="193" y="106.4">11</text>
<text x="83.1" y="109">7</text>
<text x="118.7" y="109">8</text>
<text x="170.7" y="109">7</text>
<text x="170.7" y="111.5">8</text>
<text x="193" y="109">10</text>
<text x="193.6" y="111.5">9</text>
</g>
<g font-size="1.5" fill="#0000c2">
<text x="33" y="38.4">U9</text>
<text x="33" y="40.2">Its</text>
<text x="33" y="41.9">SPI0:</text>
<text x="36.1" y="40.2">USB-C</text>
<text x="36.3" y="38.4">is</text>
<text x="38.3" y="41.9">D8</text>
<text x="38.8" y="38.4">a</text>
<text x="40.9" y="38.4">Seeed</text>
<text x="41.6" y="41.9">(GP2)</text>
<text x="43" y="40.2">is</text>
<text x="45.5" y="40.2">the</text>
<text x="46.8" y="38.4">XIAO</text>
<text x="47.4" y="41.9">SCK,</text>
<text x="49.1" y="40.2">only</text>
<text x="51.5" y="38.4">RP2040</text>
<text x="52.2" y="41.9">D10</text>
<text x="53.6" y="40.2">connector:</text>
<text x="56.5" y="41.9">(GP3)</text>
<text x="59" y="38.4">on</text>
<text x="62.1" y="38.4">header</text>
<text x="62.3" y="41.9">MOSI,</text>
<text x="63.3" y="40.2">class-compliant</text>
<text x="67.8" y="41.9">D7</text>
<text x="68.7" y="38.4">pins.</text>
<text x="71.1" y="41.9">(GP1)</text>
<text x="73.7" y="38.4">Pin</text>
<text x="76.8" y="41.9">/CS,</text>
<text x="77.4" y="38.4">numbers</text>
<text x="78.2" y="40.2">MIDI</text>
<text x="81.7" y="41.9">D6</text>
<text x="82.6" y="40.2">in</text>
<text x="85" y="41.9">(GP0)</text>
<text x="85.2" y="40.2">(TinyUSB),</text>
<text x="85.4" y="38.4">are</text>
<text x="89.1" y="38.4">Seeed's:</text>
<text x="90.8" y="41.9">/MUTE.</text>
<text x="94.8" y="40.2">5</text>
<text x="96.9" y="40.2">V in.</text>
<text x="97" y="38.4">1-7</text>
<text x="97.8" y="41.9">D9</text>
<text x="101" y="41.9">(GP4,</text>
<text x="101.6" y="38.4">down</text>
<text x="102.1" y="40.2">The</text>
<text x="105.9" y="40.2">5V</text>
<text x="106.6" y="41.9">the</text>
<text x="106.8" y="38.4">the</text>
<text x="109" y="40.2">pin</text>
<text x="110.2" y="41.9">MISO</text>
<text x="110.4" y="38.4">left</text>
<text x="112.6" y="40.2">is</text>
<text x="114.3" y="38.4">row</text>
<text x="115" y="40.2">USB</text>
<text x="115.3" y="41.9">pin)</text>
<text x="118.2" y="38.4">from</text>
<text x="119.4" y="40.2">VBUS</text>
<text x="119.6" y="41.9">drives</text>
<text x="123" y="38.4">the</text>
<text x="124.7" y="40.2">straight</text>
<text x="125.5" y="41.9">the</text>
<text x="126.7" y="38.4">USB</text>
<text x="129.2" y="41.9">LED:</text>
<text x="131" y="38.4">end,</text>
<text x="132.2" y="40.2">through,</text>
<text x="133.8" y="41.9">bit-bang</text>
<text x="135.6" y="38.4">8-14</text>
<text x="140" y="40.2">so</text>
<text x="141.1" y="38.4">up</text>
<text x="142.3" y="41.9">the</text>
<text x="143" y="40.2">it</text>
<text x="144.2" y="38.4">the</text>
<text x="145.2" y="40.2">feeds</text>
<text x="146" y="41.9">32-bit</text>
<text x="147.9" y="38.4">right</text>
<text x="150.7" y="40.2">the</text>
<text x="152.6" y="41.9">frame</text>
<text x="158.4" y="41.9">or</text>
<text x="161.2" y="41.9">leave</text>
<text x="166.6" y="41.9">SPI</text>
<text x="170.3" y="41.9">RX</text>
<text x="173.5" y="41.9">unassigned.</text>
<text x="33" y="43.7">Nothing</text>
<text x="33" y="45.5">DIP</text>
<text x="36.8" y="45.5">switch</text>
<text x="40.4" y="43.7">on</text>
<text x="43" y="45.5">on</text>
<text x="43.4" y="43.7">the</text>
<text x="46.1" y="45.5">D2-D5</text>
<text x="47.1" y="43.7">XIAO</text>
<text x="51.8" y="43.7">touches</text>
<text x="52.8" y="45.5">(GP28,</text>
<text x="59.3" y="43.7">the</text>
<text x="59.5" y="45.5">GP29,</text>
<text x="62.9" y="43.7">audio</text>
<text x="65.3" y="45.5">GP6,</text>
<text x="68.5" y="43.7">ground:</text>
<text x="70.2" y="45.5">GP7),</text>
<text x="75.8" y="43.7">the</text>
<text x="75.8" y="45.5">closed</text>
<text x="79.4" y="43.7">four</text>
<text x="82.2" y="45.5">=</text>
<text x="83.8" y="43.7">control</text>
<text x="84.6" y="45.5">0,</text>
<text x="87.3" y="45.5">internal</text>
<text x="90.7" y="43.7">lines</text>
<text x="94.7" y="45.5">pull-ups</text>
<text x="95.7" y="43.7">and</text>
<text x="99.7" y="43.7">two</text>
<text x="103.2" y="45.5">on.</text>
<text x="103.6" y="43.7">sense</text>
<text x="106.7" y="45.5">Plug</text>
<text x="109.3" y="43.7">lines</text>
<text x="111.5" y="45.5">sense</text>
<text x="114.3" y="43.7">cross</text>
<text x="117.2" y="45.5">on</text>
<text x="119.8" y="43.7">U8,</text>
<text x="120.3" y="45.5">D0,</text>
<text x="123.6" y="43.7">power</text>
<text x="124" y="45.5">D1</text>
<text x="127.3" y="45.5">(GP26,</text>
<text x="129.5" y="43.7">crosses</text>
<text x="133.9" y="45.5">GP27),</text>
<text x="136.8" y="43.7">PS1.</text>
<text x="140.5" y="45.5">internal</text>
<text x="141.6" y="43.7">GND_USB</text>
<text x="147.9" y="45.5">pull-ups</text>
<text x="150.1" y="43.7">is</text>
<text x="152.6" y="43.7">the</text>
<text x="156.3" y="43.7">USB-side</text>
<text x="156.4" y="45.5">off</text>
<text x="159.7" y="45.5">(100k</text>
<text x="165.3" y="43.7">ground.</text>
<text x="165.6" y="45.5">to</text>
<text x="168.3" y="45.5">+5VA</text>
<text x="173.6" y="45.5">on</text>
<text x="176.7" y="45.5">sheet</text>
</g>
<g font-size="1.4" fill="#0000c2">
<text x="215.9" y="88.7">Bypass</text>
<text x="222.1" y="88.7">at</text>
<text x="224.6" y="88.7">U8:</text>
<text x="228.1" y="88.7">C39</text>
<text x="232" y="88.7">on</text>
<text x="234.9" y="88.7">VCC1</text>
<text x="239.7" y="88.7">(USB</text>
<text x="244.4" y="88.7">side),</text>
<text x="249.6" y="88.7">C44</text>
<text x="253.5" y="88.7">on</text>
<text x="256.3" y="88.7">VCC2</text>
<text x="261.2" y="88.7">(audio</text>
<text x="266.9" y="88.7">side).</text>
<text x="152.4" y="119.4">U8</text>
<text x="155.4" y="119.4">ISO7762F:</text>
<text x="164.1" y="119.4">channels</text>
<text x="171.7" y="119.4">A-D</text>
<text x="175.9" y="119.4">carry</text>
<text x="180.6" y="119.4">SCLK,</text>
<text x="185.9" y="119.4">SDI,</text>
<text x="189.8" y="119.4">/CS,</text>
<text x="194.3" y="119.4">/MUTE</text>
<text x="200.2" y="119.4">from</text>
<text x="204.7" y="119.4">the</text>
<text x="208" y="119.4">XIAO</text>
<text x="212.4" y="119.4">(3.3</text>
<text x="216.5" y="119.4">V)</text>
<text x="219" y="119.4">to</text>
<text x="221.5" y="119.4">the</text>
<text x="224.8" y="119.4">PGAs</text>
<text x="229.5" y="119.4">(5</text>
<text x="152.4" y="121">E</text>
<text x="152.4" y="122.6">F</text>
<text x="152.4" y="124.2">The</text>
<text x="154.3" y="122.6">suffix</text>
<text x="154.3" y="121">and</text>
<text x="155.9" y="124.2">RP2040</text>
<text x="158.1" y="121">F</text>
<text x="159.4" y="122.6">=</text>
<text x="159.9" y="121">bring</text>
<text x="161.7" y="122.6">outputs</text>
<text x="162.8" y="124.2">pins</text>
<text x="164.8" y="121">the</text>
<text x="166.9" y="124.2">are</text>
<text x="168.1" y="121">plug-sense</text>
<text x="168.3" y="122.6">fall</text>
<text x="170.3" y="124.2">not</text>
<text x="171.8" y="122.6">to</text>
<text x="173.7" y="124.2">5</text>
<text x="174.3" y="122.6">0</text>
<text x="175.7" y="124.2">V tolerant,</text>
<text x="176.3" y="122.6">when</text>
<text x="177.8" y="121">lines</text>
<text x="181" y="122.6">the</text>
<text x="182.4" y="121">back.</text>
<text x="184.4" y="122.6">other</text>
<text x="184.9" y="124.2">so</text>
<text x="187.4" y="121">Side</text>
<text x="187.6" y="124.2">side</text>
<text x="189.3" y="122.6">side</text>
<text x="191.6" y="121">1</text>
<text x="191.7" y="124.2">1</text>
<text x="193.3" y="122.6">is</text>
<text x="193.6" y="121">runs</text>
<text x="193.7" y="124.2">must</text>
<text x="195.6" y="122.6">unpowered:</text>
<text x="197.8" y="121">from</text>
<text x="198.3" y="124.2">stay</text>
<text x="202.3" y="121">the</text>
<text x="202.4" y="124.2">on</text>
<text x="205" y="122.6">the</text>
<text x="205.2" y="124.2">3.3</text>
<text x="205.6" y="121">XIAO</text>
<text x="208.4" y="122.6">PGAs</text>
<text x="210" y="121">3V3</text>
<text x="213.1" y="122.6">stay</text>
<text x="213.8" y="121">pin,</text>
<text x="217.1" y="122.6">muted</text>
<text x="217.6" y="121">side</text>
<text x="221.6" y="121">2</text>
<text x="222.7" y="122.6">until</text>
<text x="223.6" y="121">from</text>
<text x="227.1" y="122.6">the</text>
<text x="230.5" y="122.6">XIAO</text>
<text x="73.7" y="138.2">R15</text>
<text x="77.6" y="138.2">holds</text>
<text x="82.7" y="138.2">both</text>
<text x="87" y="138.2">PGA2310s</text>
<text x="95.5" y="138.2">muted</text>
<text x="101" y="138.2">until</text>
<text x="105.4" y="138.2">the</text>
<text x="108.8" y="138.2">firmware</text>
<text x="116.2" y="138.2">writes</text>
<text x="121.6" y="138.2">its</text>
<text x="124.5" y="138.2">first</text>
<text x="128.6" y="138.2">gains:</text>
<text x="134.1" y="138.2">no</text>
<text x="136.9" y="138.2">power-on</text>
<text x="145.3" y="138.2">thump.</text>
<text x="151.4" y="138.2">Audio</text>
<text x="156.5" y="138.2">side,</text>
<text x="161" y="138.2">after</text>
<text x="86.4" y="150.9">MIDI</text>
<text x="90.5" y="150.9">activity</text>
<text x="96.9" y="150.9">LED</text>
<text x="100.6" y="150.9">on</text>
<text x="103.4" y="150.9">D9</text>
<text x="106.4" y="150.9">(GP4),</text>
<text x="112.2" y="150.9">about</text>
<text x="117.4" y="150.9">2</text>
<text x="119.4" y="150.9">mA.</text>
<text x="123.1" y="150.9">USB</text>
<text x="127.1" y="150.9">side.</text>
</g>
</svg>
